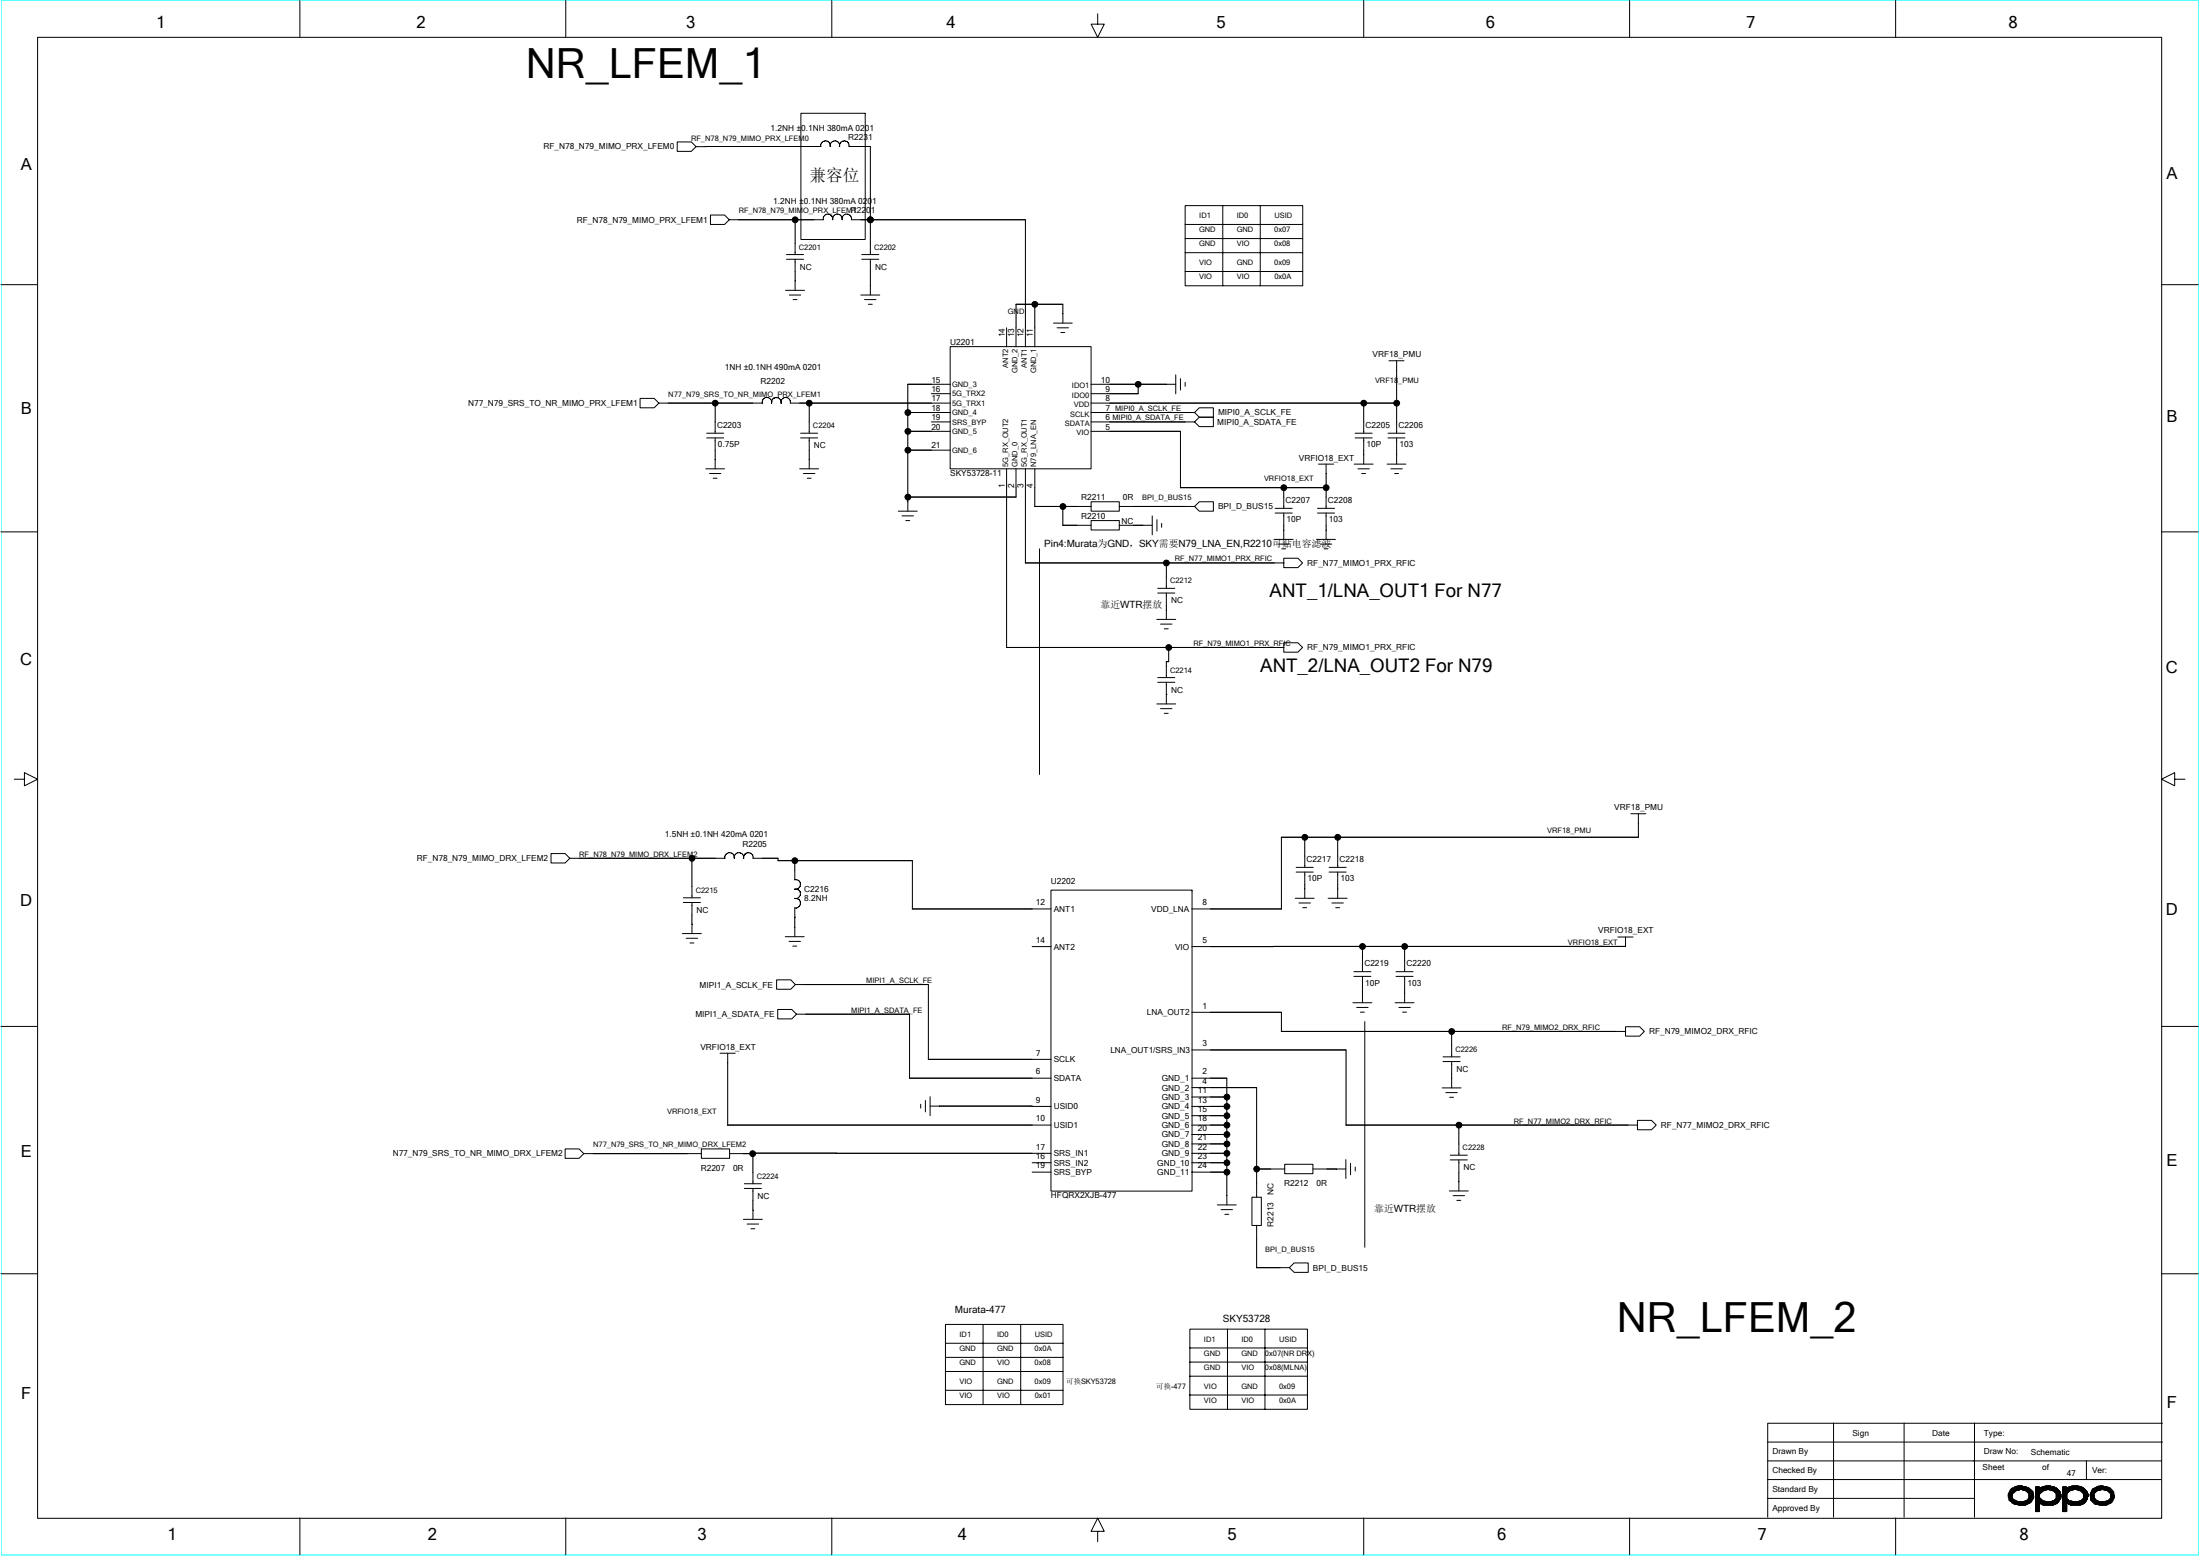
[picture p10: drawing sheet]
<svg xmlns="http://www.w3.org/2000/svg" width="297mm" height="210mm" viewBox="0 0 297 210" stroke-linecap="round" stroke-linejoin="round" font-family="sans-serif">
<path d="M.1 0h296.8v209.8h-296.8z" fill="none" stroke="#0ff" stroke-width=".14"/>
<g fill="none" stroke="#000" stroke-width=".14">
<path d="M5.1 5h286.8v199.9h-286.8zM40.5 .1v4.9M76.4 .1v4.9M91.4 19.2h1.9l.7 .6-.7 .6h-1.9zM95.2 19.8h.1M108.1 15.3h8.7v17h-8.7zM110.8 19.8h-16.8M112.1 19.6v.2a.64 .64 0 0 1 .5-.8 .64 .64 0 0 1 .8 .6M112.1 19.6a.64 .64 0 0 0-.7-.6 .64 .64 0 0 0-.6 .8M112.3 .1v4.9M113.4 19.6v.2a.64 .64 0 0 1 .5-.8 .64 .64 0 0 1 .7 .6M114.6 19.6v.2h2.9v14.6"/>
<path d="M148.2 1.9v1.4h.9l-.9 1.7-.9-1.7h.9M184.1 .1v4.9M220 .1v4.9M255.9 .1v4.9M.1 38.4h5M95.9 29h1.9l.7 .7-.7 .6h-1.9zM98.4 29.7h12.8M106.1 39.2h2.5M106.2 35h2.3M106.2 34.4h2.3M106.6 39.8h1.5M107.4 29.7v4.7"/>
<path d="M107.4 35v4.2M112.4 29.5a.64 .64 0 0 0-.7-.6 .64 .64 0 0 0-.5 .8M112.9 28.9l.6 .1 .2 .5M112.9 28.9l-.1 .1a.61 .61 0 0 0-.4 .7v-.3M114.2 28.9l.5 .1 .3 .5M114.2 28.9l-.4 .3-.1 .5v-.3M115 29.4v.3h23.4v17.1M116.2 39.8h2.6M116.3 35h2.4M116.3 34.4h2.4M117.5 35v4.8M160 27.7h15.9v10.9h-15.9z"/>
<path d="M160 30.3h15.9M160 32.2h15.9M160 34.1h15.9M160 36.6h15.9M165.1 27.7v10.9M170.2 27.7v10.9M291.8 38.4h5M86.4 53.8h1.9l.7 .6-.7 .6h-1.9zM95.4 59.1h2.3M95.4 58.5h2.3M96.6 54.4v4.1M96.6 59.1v4.2"/>
<path d="M103.4 53.6l.5 .2a.57 .57 0 0 1 .3 .6 .64 .64 0 0 1 .5-.8 .64 .64 0 0 1 .7 .6M103.4 53.6a.64 .64 0 0 0-.5 .8h-14M105.4 54.2v.2M105.9 53.6l.6 .2 .2 .4M106 53.6a.64 .64 0 0 0-.6 .7M106.7 54.2v.2M107.1 40.4h.5M108.1 59.1h2.3M108.1 58.5h2.3M109.3 54.4v4.1M109.3 59.1v4.2M116.7 40.4h1.6"/>
<path d="M117.2 41.1h.6M125.7 56.9h2.6M125.7 53.1h2.6M128.3 46.8h19v16.5h-19zM128.3 55.7h-5.7M128.3 54.4h-21.6M128.3 58.2h-5.7M128.3 51.9h-5.7v17.1M135.9 44.2v2.6M137.2 41.1h6.3v2.5M137.2 41.1v5.7M139.7 41.1v5.7"/>
<path d="M142.2 43.6h2.6M142.7 44.2h1.6M143.2 44.9h.6M147.3 56.9h14M147.3 55.7h14M147.3 54.4h41.3M147.3 58.2h12.1v7.6M147.3 53.1h6.4M147.3 51.9h11.4M153.7 51.9v1.2M158.7 50.6v2.5M159.4 51.1v1.5"/>
<path d="M160 51.6v.5M161.9 56.3h1.9v1.3h-1.9l-.6-.7zM161.9 55h1.9v1.3h-1.9l-.6-.6zM183 59.1h2.3M183 58.5h2.3M184.1 54.4v4.1M184.1 59.1v3.5M187.4 59.1h2.3M187.4 58.5h2.3M187.5 48.7h2.1M188.6 59.1v3.5M188.6 48.7v9.8"/>
<path d="M.1 71.8h5M95.3 63.3h2.5M95.8 63.9h1.5M96.3 64.5h.5M108 63.3h2.5M108.5 63.9h1.5M109 64.5h.5M121.3 69h2.5M121.8 69.6h1.5M122.3 70.3h.5M122.6 67.1h14.6M128.3 60.7h-5.7"/>
<path d="M135.9 63.2v24.2h37.5M137.2 63.2v3.9M138.4 63.2v12.8M139.7 63.2v5.1h7.6M143.5 70.9h3.8M143.5 68.3v2.6M147.3 70.3h3.8v1.2h-3.8zM147.3 67.7h3.8v1.3h-3.8zM151.1 70.9h4.5M151.1 68.3h10.2M155.6 69.6v2.6M156.2 70.1v1.6"/>
<path d="M156.3 79.4h2.3M156.8 70.6v.6M157.5 76v3.4M159.4 65.8h19.6M161.9 67.7h1.9v1.3h-1.9l-.6-.7zM172 72.8h2.6M172.2 69.2h2.3M172.2 68.6h2.3M172.5 73.4h1.6M173.1 74.1h.5M173.3 75.3h1.9l.7 .7-.7 .6h-1.9zM173.3 65.8v2.8"/>
<path d="M173.3 69.2v3.6M173.4 76h-35M177.8 72.8h2.5M177.9 69.2h2.3M177.9 68.6h2.3M178 62.6h2.1M178.3 73.4h1.5M178.8 74.1h.5M179 62.6v6M179 69.2v3.6M182.8 62.6h2.6M183.3 63.3h1.6"/>
<path d="M183.9 63.9h.5M187.3 62.6h2.5M187.8 63.3h1.5M188.3 63.9h.5M291.8 71.8h5M156.2 83.6h2.5M156.2 95h2.5M156.3 80h2.3M156.3 92.1h2.3M156.3 91.4h2.3M156.7 84.2h1.5M156.7 95.6h1.5"/>
<path d="M157.2 84.9h.5M157.2 96.3h.5M157.5 80v3.6M157.5 92.1v2.9M157.8 89.3h-.3v2.1M157.8 87.4v1.9M173.3 86.7h1.9l.7 .7-.7 .6h-1.9zM1.9 105.2h1.4v-.9l1.8 .9-1.8 .8v-.8M74.4 115.2h1.9l.6 .6-.6 .7h-1.9zM76.9 115.8h21a.64 .64 0 0 1 .6-.7 .64 .64 0 0 1 .6 .7 .64 .64 0 0 1 .7-.7 .64 .64 0 0 1 .6 .7 .64 .64 0 0 1 .6-.7 .64 .64 0 0 1 .7 .7h3.3v.4M93.4 115.8v5.4M105 116.1h18.2v6.6"/>
<path d="M107.3 118.7a.64 .64 0 0 1 .8 .6 .64 .64 0 0 1-.8 .7 .64 .64 0 0 1 .8 .6 .64 .64 0 0 1-.8 .6 .64 .64 0 0 1 .8 .7 .64 .64 0 0 1-.8 .6M107.3 116.1v2.6M173 113h48.2M173 113v9.7M175 117.7h2.3M175 117.1h2.3M176.2 113v4.1M176.2 117.7v3.5M179.4 117.7h2.4M179.4 117.1h2.4M180.6 113v4.1M180.6 117.7v3.5"/>
<path d="M220.2 109.8h2M221.2 109.8v3.2M293.6 105.2v-.9l-1.8 .9 1.8 .8v-.8h1.4M.1 138.5h5M92.1 126h2.6M92.3 121.8h2.3M92.3 121.2h2.3M92.6 126.6h1.6M93.2 127.3h.5M93.4 121.8v4.2M104.9 132.2h1.9l.6 .7-.6 .6h-1.9zM105 136.2h1.9l.6 .7-.6 .6h-1.9z"/>
<path d="M106 126.4h2.6M106.5 127h1.6M107 127.7h.6M107.3 122.5v3.9M107.4 132.9h17.9v10.1M107.5 136.9h15.3v8.6h19.1M123.2 122.7h18.7M139.4 127.7h2.5M141.9 120.1h19v40.6h-19zM160.9 136.6h12.1v2.6M160.9 122.7h12.1M160.9 120.1h.1"/>
<path d="M171.9 127.7v.1M174.9 121.2h2.5M175.4 121.9h1.5M175.9 122.5h.5M179.3 121.2h2.6M179.8 121.9h1.6M180.3 122.5h.6M182.7 135.3h2.5M182.8 131.8h2.3M182.8 131.1h2.3M183.2 136h1.5M183.7 136.6h.5"/>
<path d="M184 127.7v3.4M184 131.8v3.5M188.4 135.3h2.5M188.5 131.8h2.3M188.5 131.1h2.3M188.9 136h1.5M189.4 136.6h.5M189.7 127.7v3.4M189.7 131.8v3.5M196 139.2v3.4M218.4 126.4h2.1M219.5 126.4v1.3h-58.6"/>
<path d="M219.5 138.6h1.9l.6 .6-.6 .6h-1.9zM219.5 139.2h-46.5M291.8 138.5h5M76.3 155h1.9l.6 .7-.6 .6h-1.9zM78.8 155.7h15.9M94.7 155h3.8v1.3h-3.8zM97.2 142.1h2.1M98.2 151.8h43.7M98.3 142.1v9.7M98.5 155.7h3.2v4M100.5 159.7h2.3M101.6 155.6l11.3 .1"/>
<path d="M101.6 155.6v.1M112.9 155.6h29M124.3 149v.5M124.9 148.5v1.6M125.3 143h16.6M125.6 149.3h13.8M125.6 148v2.6M139.4 149.3h2.5M139.4 156.9h2.5M139.4 158.2h2.5M160.9 151.8h4.7M160.9 146.8h8.8v14.8"/>
<path d="M160.9 149.3h4.7M160.9 145.5h4.7v17.1M160.9 148h4.7M160.9 150.6h4.7M160.9 153.1h4.7M160.9 154.4h4.7M160.9 141.7h20.8v10.1M160.9 155.6h4.7M160.9 156.9h4.7M160.9 158.2h4.7M173.5 157.1h3.8v1.3h-3.8zM173.5 157.8h-3.9"/>
<path d="M177.2 157.8h4.5M181.7 156.5v2.5M182.3 157v1.5M183 157.5v.5M194.7 146.8h2.6M194.8 143.3h2.3M194.8 142.6h2.3M195.2 147.4h1.6M195.7 148.1h.6M195.8 156.5h2.3M195.8 155.9h2.3M196 143.3v3.5"/>
<path d="M197 151.8v4.1M197 156.5v4.2M221.1 151.2h1.9l.6 .6-.6 .7h-1.9zM221.1 151.8h-39.4M.1 171.9h5M100.4 164.5h2.5M100.5 160.4h2.3M100.9 165.2h1.5M101.4 165.8h.5M101.7 160.4v4.1M127.7 178.7h15.8v10.8h-15.8zM132.7 178.7v10.8"/>
<path d="M137.8 178.7v10.8M160.7 179.4h15.8v10.8h-15.8zM164.4 162.6h2.5M164.9 163.2h1.5M165.4 163.9h.5M165.7 179.4v10.8M169 161.6h1.3v3.8h-1.3zM169.7 165.4v5.7M170.8 179.4v10.8M174.1 171.1h-4.5M174.7 170.4h1.9v1.3h-1.9l-.6-.6zM195.7 160.7h2.5"/>
<path d="M196.2 161.4h1.5M196.7 162h.5M291.8 171.9h5M127.6 185.1h15.9M127.6 187.6h15.9M127.7 181.3h15.8M127.7 183.2h15.8M160.6 188.3h15.9M160.7 181.9h15.8M160.7 183.8h15.8M160.7 185.7h15.8M238.7 194.6h53.3"/>
<path d="M247.6 192v12.7M257.1 192v12.7M266.6 192v12.7M281.7 197.1v2.6M291.8 199.7h-53.1M291.8 197.1h-53.1M292 192.1h-53.3v12.6M40.5 204.9v4.9M76.4 204.9v4.9M112.3 204.9v4.9M148.2 206.7h.9l-.9-1.8-.9 1.8h.9v1.3M184.1 204.9v4.9"/>
<path d="M220 204.9v4.9M238.7 202.2h27.9M255.9 204.9v4.9M271.1 201.6h.7M271.1 201.7h.6M271.1 201.8h.6M271.1 202h.6M271.1 202.1h.6M271.3 201.3h.8M271.3 202.3h.6M271.3 202.2h.4M271.3 201.4v1.1h.8"/>
<path d="M271.4 202.6h.8M271.4 202.5v-1.3v1.4h.7M271.5 202.2v.4h.8M271.5 200.9a2.21 2.21 0 0 1 3 .4l.1 .8-.4 .6-.8 .4h-.6l-.9-.1-.6-.5-.1-.8zM271.5 201v1.6v-1.5v.1M271.7 201.6l.5-.4 .6-.3 .8 .3 .4 .4v.6a1.54 1.54 0 0 1-2.3 0zM271.7 200.9l-.1 1.8h2.6v-1.7M271.7 200.8h2.2M271.8 200.8v.7M271.8 202.3v.5M271.9 202.5v.5h1.9M271.9 200.8v.6h-.6"/>
<path d="M272.1 202.4v.6M272.2 200.7v.5h-.8M272.2 202.6v.4M272.3 202.6v.4M272.3 200.7v.4M272.3 200.6h.8M272.4 202.7v.4M272.4 200.7v.4M272.5 203.1h1.1M272.6 202.7v.4M272.6 200.5v.6M272.7 202.7v.4"/>
<path d="M272.7 200.5v.6h-1.3M272.8 202.7v.4M272.8 200.5v.4M272.9 202.7v.4M272.9 200.5v.4M273.1 202.7v.4M273.1 200.5v.6h1.1M273.2 202.7v.4M273.2 200.7v.4M273.3 202.6v.5M273.3 200.7v.4M273.4 202.6h.9"/>
<path d="M273.4 202.6v.5M273.4 200.7v.4M273.4 201.2h1M273.5 200.7h-1.4v.5M273.6 202.6v.4M273.6 200.7v.5M273.7 201.3h.8M273.7 200.8v.5M273.7 202.4v.6h-1.5v-.4M273.8 200.8v.6h.7M273.9 201.8h.7M273.9 202h.7"/>
<path d="M273.9 202.1h.7M273.9 201.7h.6M274 200.8v.8h.5M274 200.9h-2.5M274.1 200.9v1.9h-2.5M274.3 201.2v1.3h-.6M274.5 201.3v1h-.7v.5M274.5 202.2h-.6l.1 .6M274.8 200.8h2.8M274.8 200.9h3M274.8 200.7h.6v3.3h-.6M274.8 203h.6"/>
<path d="M274.8 203.1h.6M274.8 203.2h.6M274.8 203.3h.6M274.8 203.5h.6M274.8 203.6h.6M274.8 203.7h.6M274.8 203.9h.6M274.8 201.2h1.2M274.8 202.6h1.1M274.8 202.5h.9M274.8 202.3h.8v.7M274.8 202.2h.7v.6"/>
<path d="M274.8 201.6h.6M274.8 201.7h.6M274.8 201.8h.6M274.8 202h.6M274.8 202.1h.6M274.8 200.7h.6v.2v-.1h.1a2.27 2.27 0 0 1 2.3 .1 1.03 1.03 0 0 1 .2 1.6l-.2 .3-.5 .3h-1.4l-.5-.3v1.2h-.6zM274.8 200.7v3.3M275 200.7v3.3M275.1 200.7v3.3M275.2 200.7v3.3M275.4 201.6l.5-.4 .6-.3 .8 .3 .3 .4v.6a1.54 1.54 0 0 1-2.2 0zM275.5 200.8v.8"/>
<path d="M275.6 203h2M275.6 200.8v.6h-.8M275.7 200.7h1.7v.6M275.7 200.7v.6h-.9M275.7 202.4v.6M275.9 200.7v.5M275.9 202.6v.5M276 200.7v.4M276 202.6v.5M276.1 202.6v.5M276.1 200.5v.6M276.2 200.6h.7"/>
<path d="M276.2 202.7v.4M276.2 200.5v.6h-1.4M276.4 202.7v.4M276.4 200.5v.6M276.5 202.7v.4M276.5 200.5v.4M276.6 202.7v.4M276.6 200.5v.6M276.7 201.1h1.2M276.8 202.7v.4M276.8 200.5v.6M276.9 202.7v.4"/>
<path d="M276.9 200.5v.6M277 202.6v.5M277 200.7v.4M277.1 201.2h.9v1.4M277.1 202.6h.8M277.1 202.6v.5M277.1 200.7v.4M277.3 202.6v.5h-1.5M277.3 200.7v.5M277.4 201.3h.7v1h-.6M277.4 202.5h.6M277.4 202.4v.6"/>
<path d="M277.5 201.4h.6M277.5 202.3v.7M277.5 200.8v.6M277.6 201.8h.7v.2h-.7M277.6 201.7h.7M277.6 202.1h.7M277.6 200.8v.8h.5M277.8 200.9v1.9h-3M277.9 201v1.7h-3.1M278.3 202.2h-.7v.6M278.5 203h.5M278.5 203.1h.5"/>
<path d="M278.5 203.2h.5M278.5 203.3h.5M278.5 203.5h.5M278.5 203.6h.5M278.5 203.7h.5M278.5 203.9h.5M278.5 200.9h3M278.5 200.8h2.8M278.5 200.7h.5v3.3h-.5M278.5 201.2h1M278.5 202.6h1M278.5 202.5h.8"/>
<path d="M278.5 202.3h.7v.5M278.5 202.2h.5M278.5 201.6h.5M278.5 201.7h.5M278.5 201.8h.5M278.5 202h.5M278.5 202.1h.5M278.5 200.7h.5v.2v-.1h.2a2.17 2.17 0 0 1 2.4 .3l.1 .2a.49 .49 0 0 1 .1 .8v.2a1.37 1.37 0 0 1-.9 .8h-1.4l-.5-.3v1.2h-.5zM278.5 200.7v3.3M278.7 200.7v3.3M278.8 200.7v3.3M278.9 200.7v3.3"/>
<path d="M279.2 200.8v.6h-.7M279.3 202.4v.6h2M279.3 200.7v.6h-.8M279.4 200.7h1.7v.6M279.4 202.6v.4M279.4 200.7v.5M279.4 201.2l.8-.3 .7 .3 .4 .4v.6a1.54 1.54 0 0 1-2.3 0v-.6zM279.5 202.6v.5M279.5 200.7v.4M279.7 202.6v.5M279.7 200.5v.6M279.8 202.6v.5"/>
<path d="M279.8 200.5v.6h-1.3M279.9 202.7v.4M279.9 200.5v.6M280.1 202.7v.4M280.1 200.5v.4M280.2 202.7v.4M280.2 200.5v.4M280.3 202.7v.4M280.3 200.5v.4M280.4 201.1h1.2M280.4 202.7v.4M280.4 200.5v.6"/>
<path d="M280.6 202.7v.4M280.6 200.5v.6M280.7 202.6v.5M280.7 200.5v.6M280.8 201.2h.9v1.4M280.8 202.6v.5M280.8 200.7v.4M280.8 202.6h.8M280.9 202.6v.5h-1.4M280.9 200.7v.5M281 201.3h.8v1h-.6M281 202.5h.7"/>
<path d="M281.1 202.4v.6M281.2 201.4h.6M281.2 202.3v.7M281.2 200.8v.6M281.3 201.6h.7M281.3 201.7h.7M281.3 201.8h.7M281.3 202h.7M281.3 202.2h.6M281.3 202.1h.5M281.3 200.8v2M281.4 200.9v1.9h-2.9"/>
<path d="M281.6 201v1.7h-3.1M282.2 201.7h.5M282.2 201.8h.5M282.2 202h.5M282.3 201.6h.4M282.3 202.3h.6M282.3 202.2h.4M282.3 201.3v1.2h.7M282.3 202.1h.4M282.4 201.2h.8M282.5 201v1.6h.7M282.6 200.9h2.4"/>
<path d="M282.6 200.9v1.8M282.6 200.9a2.03 2.03 0 0 1 2.8 .4l.1 .8-.4 .6-.8 .4-1.5-.1-.5-.5-.1-.8zM282.7 202.8h2.3M282.7 201.6l.4-.4 .7-.3 .8 .3 .4 .4v.6a1.52 1.52 0 0 1-2.3 0zM282.7 200.9v1.9M282.8 200.8h2.1M282.8 202.2v.8M282.8 200.8v.6h-.5M283 202.3v.7M283 200.8v.5h-.6M283.1 200.7h1.2v.4M283.1 202.4v.6"/>
<path d="M283.1 200.7v.5M283.2 202.6v.4M283.2 200.7v.4M283.3 200.6h.7M283.3 202.6v.5M283.3 200.7v.4M283.5 202.7v.4M283.5 200.7v.4M283.6 202.7v.4M283.6 200.5v.6h-1M283.7 202.7v.4M283.7 200.5v.6"/>
<path d="M283.8 202.7v.4M283.8 200.5v.4M284 202.7v.4M284 200.5v.6M284.1 201.1h1M284.1 200.7v.4M284.1 202.7v.4M284.2 200.7v.4M284.2 202.7v.4M284.3 202.6v.5M284.5 200.7v.4M284.5 202.6v.5h-1.1"/>
<path d="M284.6 201.2h.6v1.4h-.9M284.6 200.7v.5M284.6 202.6v.4h-1.8M284.7 202.5h.5M284.7 200.8v.5h.7v1h-.6M284.7 202.4v.6M284.8 201.4h.6M284.9 200.8v.6M284.9 202.3v.5M285 201.8h.5M285 202h.5M285 202.1h.5"/>
<path d="M285 202.2h.4M285 201.6h.4M285 201.7h.4M285 200.9v1.9M285.1 201v1.7h-2.5"/>
<circle cx="107.4" cy="29.7" r=".39"/>
<circle cx="117.5" cy="29.7" r=".39"/>
<circle cx="96.6" cy="54.4" r=".39"/>
<circle cx="109.3" cy="54.4" r=".39"/>
<circle cx="122.6" cy="58.2" r=".39"/>
<circle cx="122.6" cy="55.7" r=".39"/>
<circle cx="139.7" cy="41.1" r=".39"/>
<circle cx="153.7" cy="51.9" r=".39"/>
<circle cx="184.1" cy="54.4" r=".39"/>
<circle cx="188.6" cy="54.4" r=".39"/>
<circle cx="122.6" cy="67.1" r=".39"/>
<circle cx="122.6" cy="60.8" r=".39"/>
<circle cx="143.5" cy="68.4" r=".39"/>
<circle cx="157.5" cy="76" r=".39"/>
<circle cx="173.3" cy="65.8" r=".39"/>
<circle cx="179.1" cy="65.8" r=".39"/>
<circle cx="157.8" cy="87.4" r=".39"/>
<circle cx="93.4" cy="115.8" r=".39"/>
<circle cx="107.3" cy="116.1" r=".39"/>
<circle cx="176.2" cy="113" r=".39"/>
<circle cx="180.6" cy="113" r=".39"/>
<circle cx="184" cy="127.7" r=".39"/>
<circle cx="189.7" cy="127.7" r=".39"/>
<circle cx="196" cy="139.2" r=".39"/>
<circle cx="101.6" cy="155.7" r=".39"/>
<circle cx="165.7" cy="154.4" r=".39"/>
<circle cx="165.7" cy="155.6" r=".39"/>
<circle cx="165.7" cy="151.8" r=".39"/>
<circle cx="165.7" cy="149.3" r=".39"/>
<circle cx="165.7" cy="153.1" r=".39"/>
<circle cx="165.7" cy="148" r=".39"/>
<circle cx="165.7" cy="150.6" r=".39"/>
<circle cx="165.7" cy="158.2" r=".39"/>
<circle cx="165.7" cy="156.9" r=".39"/>
<circle cx="169.7" cy="157.8" r=".39"/>
<circle cx="197" cy="151.8" r=".39"/>
</g>
<g fill="#000">
<path d="M115.9 19.8h1.6zM107.4 36.6v1.3zM116.2 29.7h1.3zM117.5 36.6v1.9zM108 54.4h1.3zM143.5 41.1v1.2zM153.7 51.9v1.2zM96.6 60.7v1.3zM109.3 60.7v1.3zM122.6 67.1v.6zM137.2 65.8v1.3zM143.5 68.3h1.9z"/>
<path d="M143.5 70.9h1.9zM153 70.9h1.3zM157.5 76v1.9zM173.3 70.9v.6zM173.3 65.8v1.3zM179 70.9v.6zM179 63.9v1.9zM179 65.8v1.3zM184.1 60.7v.7zM188.6 60.7v.7zM157.5 81.7v.6zM157.5 89.3v.6z"/>
<path d="M157.5 89.3h.3zM157.8 87.4v1.9zM105 115.8v.3zM107.3 116.1v1.4zM176.2 119.3v.7zM180.6 119.3v.7zM221.2 111.1v1.9zM93.4 123.4v1.3zM107.3 123.8v1.3zM184 133.4v.6zM184 127.7v1.9zM189.7 133.4v.6z"/>
<path d="M189.7 127.7v1.9zM196 139.2v1.9zM100.4 155.7h1.2zM165.6 148v1.3zM165.6 149.3v1.3zM165.6 150.6v1.2zM165.6 151.8v1.3zM165.6 153.1v1.3zM165.6 154.4v1.2zM165.6 155.6v1.3zM165.6 156.9v1.3zM169.7 157.8v1.9z"/>
<path d="M169.7 157.8h1.9zM179.2 157.8h1.2zM196 144.9v.6zM197 158.2v1.2zM101.7 162v1.3z"/>
</g>
<path d="M140.4 104.5v-30.5M184.3 168.3v-30.4" fill="none" stroke="#000" stroke-width=".14" stroke-dasharray=".1 .1 0 .1"/>
<g fill="#000">
<circle cx="107.4" cy="29.7" r=".4"/>
<circle cx="117.5" cy="29.7" r=".4"/>
<circle cx="96.6" cy="54.4" r=".4"/>
<circle cx="109.3" cy="54.4" r=".4"/>
<circle cx="122.6" cy="55.7" r=".4"/>
<circle cx="122.6" cy="58.2" r=".4"/>
<circle cx="139.7" cy="41.1" r=".4"/>
<circle cx="153.7" cy="51.9" r=".4"/>
<circle cx="184.1" cy="54.4" r=".4"/>
<circle cx="188.6" cy="54.4" r=".4"/>
<circle cx="122.6" cy="60.7" r=".4"/>
<circle cx="122.6" cy="67.1" r=".4"/>
<circle cx="143.5" cy="68.3" r=".4"/>
<circle cx="157.5" cy="76" r=".4"/>
<circle cx="173.3" cy="65.8" r=".4"/>
<circle cx="179" cy="65.8" r=".4"/>
<circle cx="157.8" cy="87.4" r=".4"/>
<circle cx="93.4" cy="115.8" r=".4"/>
<circle cx="107.3" cy="116.1" r=".4"/>
<circle cx="176.2" cy="113" r=".4"/>
<circle cx="180.6" cy="113" r=".4"/>
<circle cx="184" cy="127.7" r=".4"/>
<circle cx="189.7" cy="127.7" r=".4"/>
<circle cx="196" cy="139.2" r=".4"/>
<circle cx="101.6" cy="155.7" r=".4"/>
<circle cx="165.7" cy="154.4" r=".4"/>
<circle cx="165.7" cy="149.3" r=".4"/>
<circle cx="165.7" cy="156.9" r=".4"/>
<circle cx="165.7" cy="155.6" r=".4"/>
<circle cx="165.7" cy="158.2" r=".4"/>
<circle cx="165.7" cy="151.8" r=".4"/>
<circle cx="165.7" cy="153.1" r=".4"/>
<circle cx="165.7" cy="148" r=".4"/>
<circle cx="165.7" cy="150.6" r=".4"/>
<circle cx="169.7" cy="157.8" r=".4"/>
<circle cx="197" cy="151.8" r=".4"/>
</g>
<g font-size="5.6">
<text x="71" y="10.6">NR_LFEM_1</text>
<text x="218.3" y="179.7">NR_LFEM_2</text>
</g>
<g font-size="2.5">
<text x="171.4" y="80.5">ANT_1/LNA_OUT1 For N77</text>
<text x="170.2" y="90.7">ANT_2/LNA_OUT2 For N79</text>
</g>
<g font-size="2.2">
<text x="21.1" y="3.8">1</text>
<text x="56.2" y="3.8">2</text>
<text x="92.7" y="3.8">3</text>
<text x="127.8" y="3.8">4</text>
<text x="164.2" y="3.8">5</text>
<text x="200.6" y="3.8">6</text>
<text x="235.8" y="3.8">7</text>
<text x="271.2" y="3.8">8</text>
<text x="2.8" y="23">A</text>
<text x="109.3" y="24.4">兼容位</text>
<text x="292.5" y="24.1">A</text>
<text x="2.8" y="55.8">B</text>
<text x="292.5" y="57">B</text>
<text x="2.7" y="89.7">C</text>
<text x="292.4" y="90.8">C</text>
<text x="2.7" y="122.3">D</text>
<text x="292.4" y="123.5">D</text>
<text x="2.8" y="156.2">E</text>
<text x="292.5" y="157.3">E</text>
<text x="2.9" y="188.8">F</text>
<text x="292.6" y="189.9">F</text>
<text x="22.6" y="207.8">1</text>
<text x="57.8" y="207.8">2</text>
<text x="94.2" y="207.8">3</text>
<text x="129.3" y="207.8">4</text>
<text x="165.7" y="207.8">5</text>
<text x="202.2" y="207.8">6</text>
<text x="237.3" y="207.8">7</text>
<text x="272.7" y="207.8">8</text>
</g>
<g font-size="1.3">
<text x="141" y="73.8">Pin4:Murata为GND，SKY需要N79_LNA_EN,R2210可贴电容滤波</text>
<text x="148.6" y="82">靠近WTR摆放</text>
<text x="185.5" y="163.6">靠近WTR摆放</text>
<text x="128.9" y="177.2">Murata-477</text>
<text x="165.1" y="178.4">SKY53728</text>
</g>
<g font-size="1.1">
<text x="104.1" y="17.6">1.2NH ±0.1NH 380mA 0201</text>
<text x="73.4" y="20.2">RF_N78_N79_MIMO_PRX_LFEM0</text>
<text x="114.5" y="18.9">R2231</text>
<text x="104.4" y="27.5">1.2NH ±0.1NH 380mA 0201</text>
<text x="114.9" y="28.8">R2201</text>
<text x="77.9" y="30">RF_N78_N79_MIMO_PRX_LFEM1</text>
<text x="108" y="36.4">NC</text>
<text x="118.1" y="36.4">NC</text>
<text x="128.3" y="46.5">U2201</text>
<text x="135.7" y="45.5" transform="rotate(-90 135.7 45.5)">14</text>
<text x="136.9" y="45.5" transform="rotate(-90 136.9 45.5)">13</text>
<text x="138.2" y="45.5" transform="rotate(-90 138.2 45.5)">12</text>
<text x="139.5" y="45.5" transform="rotate(-90 139.5 45.5)">11</text>
<text x="97.9" y="49.9">1NH ±0.1NH 490mA 0201</text>
<text x="102.7" y="51.9">R2202</text>
<text x="125.7" y="52.9">16</text>
<text x="125.7" y="51.6">15</text>
<text x="148.6" y="51.6">10</text>
<text x="149.2" y="52.9">9</text>
<text x="185.3" y="48.2">VRF18_PMU</text>
<text x="63.2" y="54.8">N77_N79_SRS_TO_NR_MIMO_PRX_LFEM1</text>
<text x="96.8" y="57.7">C2203</text>
<text x="125.7" y="55.4">18</text>
<text x="125.7" y="54.2">17</text>
<text x="125.7" y="58">20</text>
<text x="125.7" y="56.7">19</text>
<text x="149.2" y="55.4">7 MIPI0_A_SCLK_FE</text>
<text x="149.2" y="54.2">8</text>
<text x="149.2" y="56.7">6 MIPI0_A_SDATA_FE</text>
<text x="149.2" y="58">5</text>
<text x="164.4" y="57.3">MIPI0_A_SDATA_FE</text>
<text x="164.5" y="56">MIPI0_A_SCLK_FE</text>
<text x="184.4" y="57.7">C2205</text>
<text x="188.8" y="57.7">C2206</text>
<text x="96.9" y="60.4">0.75P</text>
<text x="109.9" y="60.5">NC</text>
<text x="125.7" y="60.5">21</text>
<text x="128.3" y="64.3">SKY53728-11</text>
<text x="135.7" y="65.8" transform="rotate(-90 135.7 65.8)">1</text>
<text x="136.9" y="65.8" transform="rotate(-90 136.9 65.8)">2</text>
<text x="138.2" y="65.8" transform="rotate(-90 138.2 65.8)">3</text>
<text x="139.5" y="65.8" transform="rotate(-90 139.5 65.8)">4</text>
<text x="175.4" y="62.1">VRFIO18_EXT</text>
<text x="184.5" y="60.4">10P</text>
<text x="189" y="60.4">103</text>
<text x="146" y="70">R2210</text>
<text x="146" y="67.5">R2211</text>
<text x="151.4" y="70.7">NC</text>
<text x="151.6" y="67.5">0R</text>
<text x="164.5" y="68.7">BPI_D_BUS15</text>
<text x="173.6" y="67.8">C2207</text>
<text x="173.7" y="70.5">10P</text>
<text x="179.3" y="67.8">C2208</text>
<text x="179.4" y="70.5">103</text>
<text x="176.5" y="76.3">RF_N77_MIMO1_PRX_RFIC</text>
<text x="158.1" y="81.4">NC</text>
<text x="176.5" y="87.8">RF_N79_MIMO1_PRX_RFIC</text>
<text x="158.1" y="93.5">NC</text>
<text x="89.8" y="113">1.5NH ±0.1NH 420mA 0201</text>
<text x="218" y="109.3">VRF18_PMU</text>
<text x="56.3" y="116.2">RF_N78_N79_MIMO_DRX_LFEM2</text>
<text x="100.2" y="114.3">R2205</text>
<text x="141.9" y="119.2">U2202</text>
<text x="176.4" y="116.3">C2217</text>
<text x="176.5" y="119">10P</text>
<text x="180.9" y="116.3">C2218</text>
<text x="181" y="119">103</text>
<text x="94.1" y="123.2">NC</text>
<text x="108.6" y="120.4">C2216</text>
<text x="108.6" y="121.6">8.2NH</text>
<text x="139.9" y="122.2">12</text>
<text x="142.3" y="123.1">ANT1</text>
<text x="155.4" y="123.1">VDD_LNA</text>
<text x="162.3" y="122.2">8</text>
<text x="215.8" y="125.9">VRFIO18_EXT</text>
<text x="139.9" y="127.2">14</text>
<text x="142.3" y="128.1">ANT2</text>
<text x="158.7" y="128.1">VIO</text>
<text x="162.3" y="127.2">5</text>
<text x="184.2" y="130.4">C2219</text>
<text x="189.9" y="130.4">C2220</text>
<text x="93.9" y="137.2">MIPI1_A_SDATA_FE</text>
<text x="94.5" y="133.3">MIPI1_A_SCLK_FE</text>
<text x="154.8" y="137">LNA_OUT2</text>
<text x="162.3" y="136.1">1</text>
<text x="184.3" y="133">10P</text>
<text x="190" y="133">103</text>
<text x="94.6" y="141.6">VRFIO18_EXT</text>
<text x="139.9" y="142.5">7</text>
<text x="142.3" y="143.3">SCLK</text>
<text x="149.9" y="142.1">LNA_OUT1/SRS_IN3</text>
<text x="162.3" y="141.2">3</text>
<text x="222.6" y="139.6">RF_N79_MIMO2_DRX_RFIC</text>
<text x="139.9" y="148.8">9</text>
<text x="139.9" y="145">6</text>
<text x="142.3" y="149.7">USID0</text>
<text x="142.3" y="145.9">SDATA</text>
<text x="156.9" y="145.9">GND_1</text>
<text x="156.9" y="147.2">GND_2</text>
<text x="156.9" y="148.4">GND_3</text>
<text x="156.9" y="149.7">GND_4</text>
<text x="161.7" y="148.8">13</text>
<text x="161.7" y="147.5">11</text>
<text x="162.3" y="146.3">4</text>
<text x="162.3" y="145">2</text>
<text x="196.6" y="144.7">NC</text>
<text x="139.9" y="155.1">17</text>
<text x="139.9" y="151.3">10</text>
<text x="142.3" y="152.2">USID1</text>
<text x="156.9" y="151">GND_5</text>
<text x="156.9" y="152.2">GND_6</text>
<text x="156.9" y="153.5">GND_7</text>
<text x="156.9" y="154.7">GND_8</text>
<text x="161.7" y="152.6">20</text>
<text x="161.7" y="153.9">21</text>
<text x="161.7" y="155.1">22</text>
<text x="161.7" y="151.3">18</text>
<text x="161.7" y="150.1">15</text>
<text x="224.3" y="152.2">RF_N77_MIMO2_DRX_RFIC</text>
<text x="53" y="156.1">N77_N79_SRS_TO_NR_MIMO_DRX_LFEM2</text>
<text x="94.6" y="158">R2207</text>
<text x="99" y="158">0R</text>
<text x="102.3" y="161.8">NC</text>
<text x="139.9" y="157.7">19</text>
<text x="139.9" y="156.4">16</text>
<text x="141.9" y="161.7">HFQRX2XJB-477</text>
<text x="142.3" y="156">SRS_IN1</text>
<text x="142.3" y="157.3">SRS_IN2</text>
<text x="142.3" y="158.6">SRS_BYP</text>
<text x="156.2" y="157.3">GND_10</text>
<text x="156.2" y="158.6">GND_11</text>
<text x="156.9" y="156">GND_9</text>
<text x="161.7" y="156.4">23</text>
<text x="161.7" y="157.7">24</text>
<text x="172" y="161.3" transform="rotate(-90 172 161.3)">NC</text>
<text x="173.4" y="160.1">R2212</text>
<text x="177.8" y="160.1">0R</text>
<text x="197.6" y="157.9">NC</text>
<text x="172" y="165.5" transform="rotate(-90 172 165.5)">R2213</text>
<text x="177.3" y="171.5">BPI_D_BUS15</text>
<text x="239.3" y="196.3">Drawn By</text>
<text x="250.1" y="193.7">Sign</text>
<text x="260.9" y="193.7">Date</text>
<text x="267.9" y="193.7">Type:</text>
<text x="267.9" y="196.3">Draw No:</text>
<text x="274.2" y="196.4">Schematic</text>
<text x="239.3" y="198.8">Checked By</text>
<text x="239.3" y="201.3">Standard By</text>
<text x="239.3" y="203.9">Approved By</text>
<text x="267.7" y="198.3">Sheet</text>
<text x="275.7" y="198.3">of</text>
<text x="279" y="199.2">47</text>
<text x="282.5" y="198.8">Ver:</text>
</g>
<g font-size="1">
<text x="93.3" y="19.1">RF_N78_N79_MIMO_PRX_LFEM0</text>
<text x="99.7" y="28.8">RF_N78_N79_MIMO_PRX_LFEM1</text>
<text x="161.9" y="29.4">ID1</text>
<text x="167" y="29.4">ID0</text>
<text x="172.1" y="29.4">USID</text>
<text x="107.9" y="33.7">C2201</text>
<text x="118" y="33.7">C2202</text>
<text x="161.9" y="31.3">GND</text>
<text x="161.9" y="33.3">GND</text>
<text x="161.9" y="35.8">VIO</text>
<text x="167" y="31.3">GND</text>
<text x="167" y="33.3">VIO</text>
<text x="167" y="35.8">GND</text>
<text x="172" y="31.3">0x07</text>
<text x="172" y="33.3">0x08</text>
<text x="172" y="35.8">0x09</text>
<text x="161.9" y="37.7">VIO</text>
<text x="167" y="37.7">VIO</text>
<text x="172.1" y="37.7">0x0A</text>
<text x="136.1" y="42.4">GND</text>
<text x="90.2" y="53.6">N77_N79_SRS_TO_NR_MIMO_PRX_LFEM1</text>
<text x="128.5" y="52.2">GND_3</text>
<text x="128.5" y="53.5">5G_TRX2</text>
<text x="136.1" y="49.6" transform="rotate(-90 136.1 49.6)">ANT2</text>
<text x="137.4" y="50.4" transform="rotate(-90 137.4 50.4)">GND_2</text>
<text x="138.6" y="49.6" transform="rotate(-90 138.6 49.6)">ANT1</text>
<text x="139.9" y="50.4" transform="rotate(-90 139.9 50.4)">GND_1</text>
<text x="144.7" y="53.7">IDO0</text>
<text x="144.7" y="52.4">IDO1</text>
<text x="185.6" y="51.6">VRF18_PMU</text>
<text x="109.8" y="57.8">C2204</text>
<text x="128.5" y="54.8">5G_TRX1</text>
<text x="128.5" y="57.3">SRS_BYP</text>
<text x="128.5" y="58.6">GND_5</text>
<text x="128.5" y="56">GND_4</text>
<text x="143.8" y="57.5">SDATA</text>
<text x="144.5" y="56.2">SCLK</text>
<text x="145" y="54.9">VDD</text>
<text x="145.3" y="58.8">VIO</text>
<text x="128.5" y="61.1">GND_6</text>
<text x="136.1" y="63" transform="rotate(-90 136.1 63)">5G_RX_OUT2</text>
<text x="137.4" y="63" transform="rotate(-90 137.4 63)">GND_0</text>
<text x="138.6" y="63" transform="rotate(-90 138.6 63)">5G_RX_OUT1</text>
<text x="139.9" y="63" transform="rotate(-90 139.9 63)">N79_LNA_EN</text>
<text x="170.7" y="65">VRFIO18_EXT</text>
<text x="154.2" y="67.5">BPI_D_BUS15</text>
<text x="158.6" y="75.8">RF_N77_MIMO1_PRX_RFIC</text>
<text x="158" y="78.7">C2212</text>
<text x="161.1" y="87.2">RF_N79_MIMO1_PRX_RFIC</text>
<text x="158" y="90.8">C2214</text>
<text x="208.9" y="112.4">VRF18_PMU</text>
<text x="78.2" y="115.6">RF_N78_N79_MIMO_DRX_LFEM2</text>
<text x="93.9" y="120.5">C2215</text>
<text x="211.7" y="127.5">VRFIO18_EXT</text>
<text x="114.9" y="136.7">MIPI1_A_SDATA_FE</text>
<text x="117" y="132.7">MIPI1_A_SCLK_FE</text>
<text x="196.5" y="142">C2226</text>
<text x="202.8" y="139">RF_N79_MIMO2_DRX_RFIC</text>
<text x="80.1" y="154.8">N77_N79_SRS_TO_NR_MIMO_DRX_LFEM2</text>
<text x="90.1" y="150.4">VRFIO18_EXT</text>
<text x="197.5" y="155.2">C2228</text>
<text x="204.4" y="151.6">RF_N77_MIMO2_DRX_RFIC</text>
<text x="102.2" y="159.1">C2224</text>
<text x="170.8" y="169">BPI_D_BUS15</text>
<text x="129.5" y="182.3">GND</text>
<text x="129.5" y="184.2">GND</text>
<text x="129.6" y="180.4">ID1</text>
<text x="134.6" y="182.3">GND</text>
<text x="134.6" y="184.2">VIO</text>
<text x="134.6" y="180.4">ID0</text>
<text x="139.7" y="182.3">0x0A</text>
<text x="139.7" y="184.2">0x08</text>
<text x="139.7" y="180.4">USID</text>
<text x="162.6" y="181.1">ID1</text>
<text x="162.6" y="183">GND</text>
<text x="162.6" y="184.9">GND</text>
<text x="167.6" y="181.1">ID0</text>
<text x="167.6" y="183">GND</text>
<text x="167.6" y="184.9">VIO</text>
<text x="170.8" y="183">0x07(NR DRX)</text>
<text x="170.8" y="184.9">0x08(MLNA)</text>
<text x="172.7" y="181.1">USID</text>
<text x="129.5" y="186.8">VIO</text>
<text x="129.6" y="188.7">VIO</text>
<text x="134.6" y="186.8">GND</text>
<text x="134.6" y="188.7">VIO</text>
<text x="139.7" y="186.8">0x09</text>
<text x="139.7" y="188.7">0x01</text>
<text x="144" y="186.8">可换SKY53728</text>
<text x="156.1" y="187.4">可换-477</text>
<text x="162.6" y="187.4">VIO</text>
<text x="162.6" y="189.3">VIO</text>
<text x="167.6" y="187.4">GND</text>
<text x="167.6" y="189.3">VIO</text>
<text x="172.7" y="187.4">0x09</text>
<text x="172.7" y="189.3">0x0A</text>
</g>
</svg>
